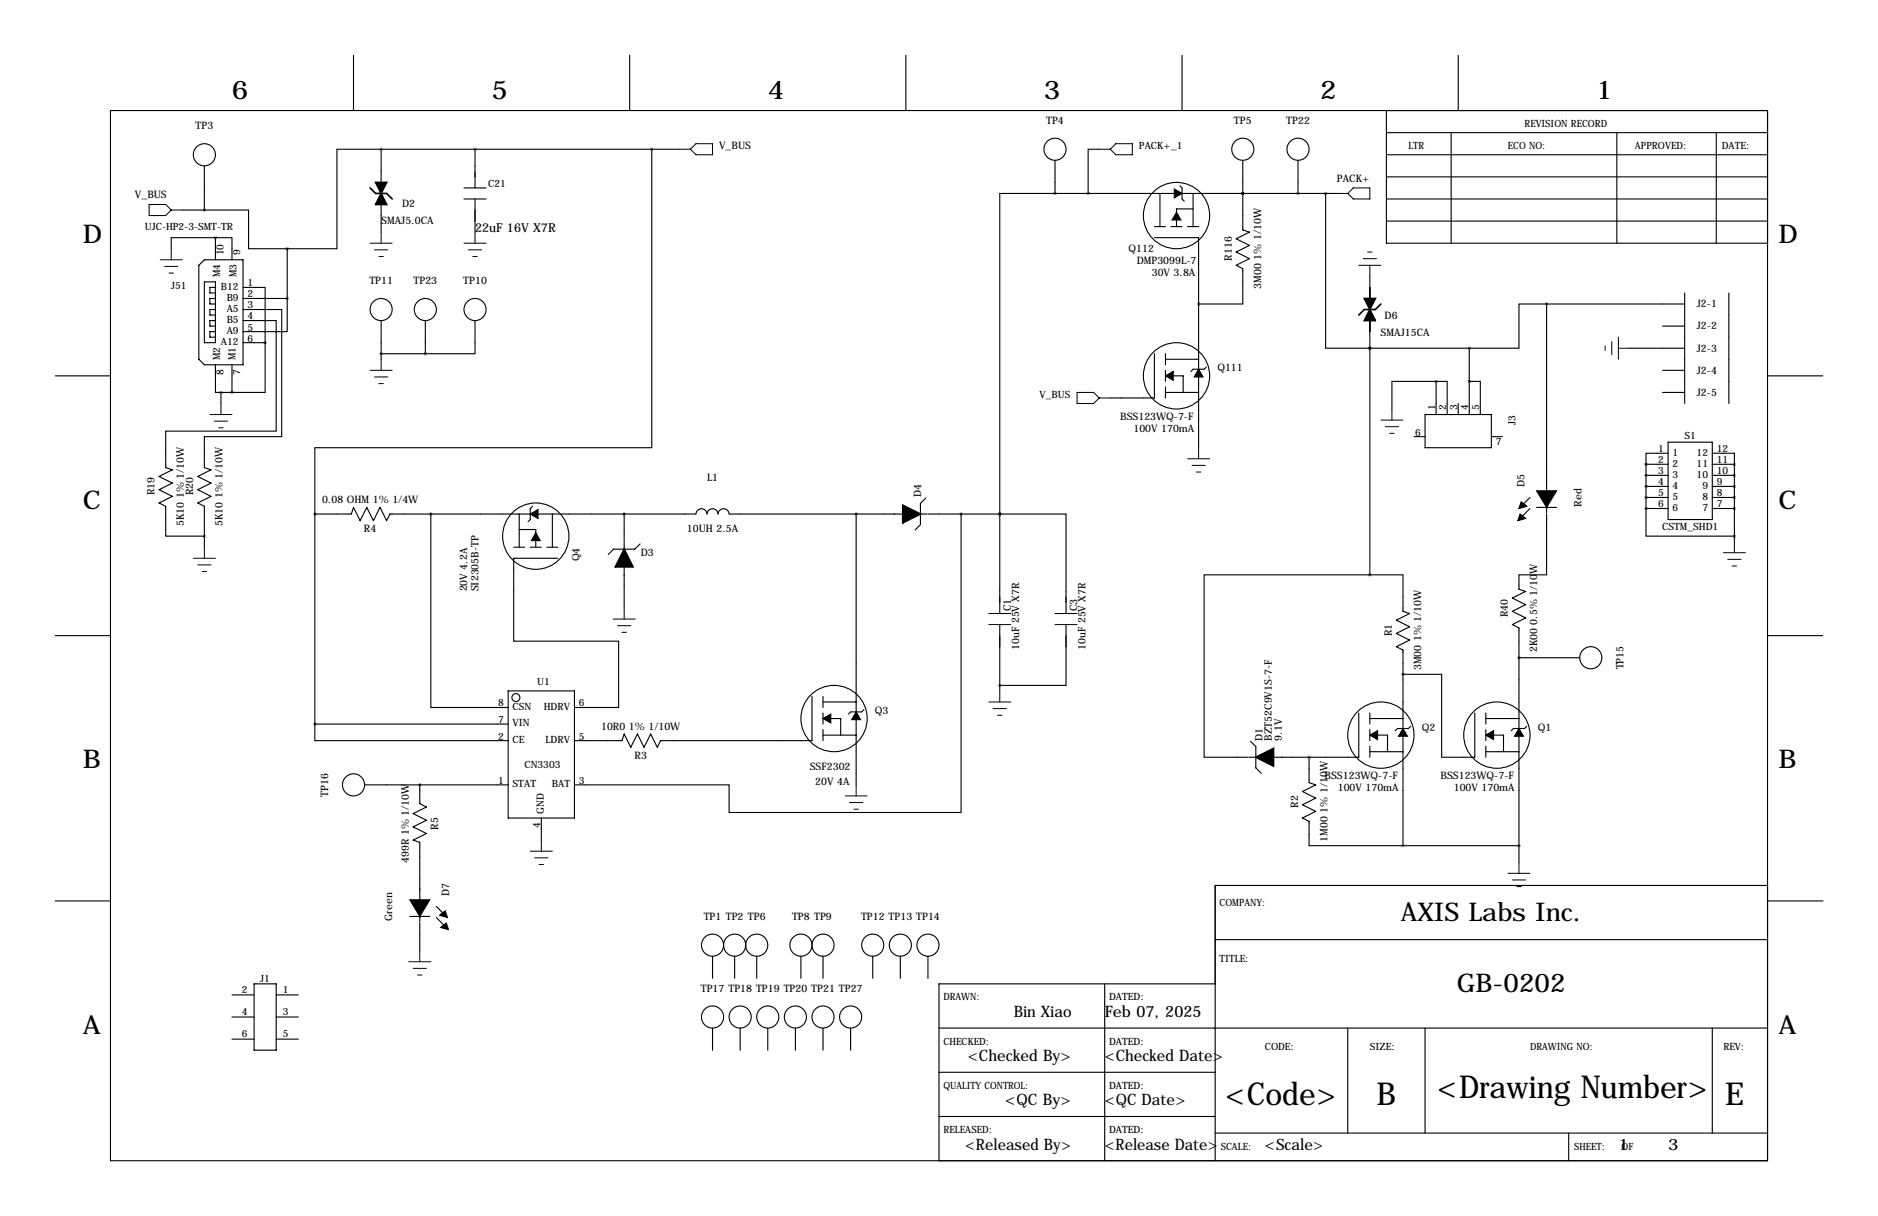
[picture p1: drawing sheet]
<svg xmlns="http://www.w3.org/2000/svg" width="432mm" height="279mm" viewBox="0 0 432 279" stroke-linecap="round" stroke-linejoin="round" font-family="sans-serif">
<g fill="none" stroke="#000" stroke-width=".25">
<path d="M81.3 12.7v12.7M144.8 12.7v12.7M208.3 12.7v12.7M271.8 12.7v12.7M335.3 12.7v12.7M25.4 25.4h381v241.3h-381zM47 38.1v10.2M87.6 34.3h-10.1v22.9h-11.5M87.6 34.3v7.6M87.6 34.3h68.6M109.2 34.3v8.9M149.9 34.3v68.6h-77.5v15.2"/>
<path d="M242.6 36.8v7.6M252.7 34.3h-2.5v10.1M285.8 36.8v16l1.5 .5-3.1 1.6 3.1 1.5-3.1 1.5 3.1 1.5-3.1 1.6 1.6 .7v8.1h-10.2M298.4 36.8v7.6M318.8 30.5h87.6M318.8 35.6h87.6M318.8 25.4v30.5h87.6M333.7 30.5v25.4M371.8 30.5v25.4M394.6 30.5v25.4M41.9 48.3h5.1M47 48.3h10.1v8.9h8.9"/>
<path d="M49.5 54.6h3.8v5.1M49.5 54.6h-10.1v2.6M49.5 54.6v5.1M66 57.2v11.4M87.6 47v6.3M106.7 45.7h5.1M106.7 43.2h5.1M109.2 45.7v7.6M242.6 44.4h-12.7v73.7M242.6 44.4h64.7M265.4 54.6h10.2v48.3M265.4 52.1h2.6"/>
<path d="M266.7 44.4v7.7M269.2 52.1h2.6M271.3 42.7l.5 .5v2.5l.5 .5M273 52.1h2.6M274.3 44.4v7.7M274.3 48h-3.8v4.1M285.8 44.4h.1M304.8 44.4v35.6h10.2M318.8 45.7h87.6M318.8 50.8h87.6M318.8 40.6h87.6M45.7 61l1.3-1.3h8.9v24.1h-8.9l-1.3-1.3z"/>
<path d="M47 64.8h2.5v13.9h-2.5zM49.5 66h-1.2v1.3h1.2M49.5 68.6h-1.2v1.2h1.2M49.5 71.1h-1.2v1.3h1.2M49.5 73.7h-1.2v1.2h1.2M49.5 76.2h-1.2v1.3h1.2M55.9 66h5.1v12.7M55.9 73.7h7.6v25.4h-25.4v8.3l1.5 .5-3 1.6 3 1.5-3 1.5 3 1.5-3 1.6 1.5 .7v6.9h8.9M55.9 71.1h8.9v29.2h-17.8v7.1l1.5 .5-3 1.6 3 1.5-3 1.5 3 1.5-3 1.6 1.5 .7v9.4M55.9 68.6h10.1M55.9 78.7h5.1M61 78.7v11.5h-7.7"/>
<path d="M66 68.6v7.6h-10.1M87.6 73.7v8.8M97.8 73.7v7.6M109.2 73.7v7.6h-11.4M315 63.5v68.6M355.6 69.8h-6.4v10.2h-11.4M355.6 69.8h31.7M355.6 69.8v48.1M382.3 74.9h5M387.3 67.3v25.4M397.5 67.3v25.4M12.7 86.4h12.7"/>
<path d="M49.5 83.8v6.4h1.3M50.8 90.2h2.5M50.8 90.2v2.5M53.3 83.8v6.4M87.6 81.3h10.2M265.4 81.3v10.1h-10.1M268 81.3v2.5M268 85.1v2.5M268 88.9v2.5M268 90.2h7.6M268 82.5h7.6M269.7 86.4h2.3v3.8"/>
<path d="M277.4 84.3l-.5 .5h-2.6l-.5 .5M315 80h.1M315 80h22.8M327.7 95.2h15.2v7.7h-15.2zM330.2 87.6h2.5v7.6M330.2 87.6h-10.2v6.4M330.2 87.6v7.6M335.3 92.7v2.5M337.8 87.6h2.6v7.6M337.8 80v15.2M374.6 80h12.7M382.3 90.2h5"/>
<path d="M382.3 85.1h5M406.4 86.4h12.7M72.4 118.1h8.4l.5-1.5 1.5 3 1.5-3 1.6 3 1.5-3 1.5 3 .8-1.5h70.3M72.4 118.1v48.3M99.1 118.1v44.5h17.7M119.4 118.1v7.6M122.4 116.3l-.5 .5v2.6l-.5 .5M127 118.1v7.6M143.5 118.1v6.4M160 118.1a1.27 1.27 0 0 1 1.3-1.2 1.27 1.27 0 0 1 1.3 1.2M162.6 118.1a1.27 1.27 0 0 1 1.2-1.2 1.27 1.27 0 0 1 1.3 1.2M165.1 118.1a1.27 1.27 0 0 1 1.3-1.2 1.27 1.27 0 0 1 1.2 1.2h40"/>
<path d="M196.8 118.1v62.2M211.6 118.1h1.6M212.9 114.5l-1.3 1.2v4.8l-1.2 1.3M213.4 118.1h16.5M221 118.1v68.6h-53.4v-6.4h-35.5M229.9 118.1h.1M229.9 118.1h15.2v22.9M229.9 118.1v22.9M325.1 100.3h2.6M342.9 100.3h2.5M351.8 114.3l-2.6 2.5M351.8 116.8l-2.6 2.6"/>
<path d="M353.3 116.6h4.6M355.6 118.1v14h-6.4v3.3l1.6 .5-3.1 1.5 3.1 1.5-3.1 1.6 3.1 1.5-3.1 1.5 1.5 .8v53.8M378.5 116.8v6.4h20.3M378.5 106.7h5M378.5 109.2h5M378.5 111.8h5M378.5 114.3h5M378.5 116.8h5M378.5 106.7v10.1M383.5 104.1h-5v2.6M383.5 101.6h10.2v17.8h-10.2zM393.7 104.1h5.1v2.6"/>
<path d="M393.7 106.7h5.1M393.7 109.2h5.1M393.7 111.8h5.1M393.7 114.3h5.1M393.7 116.8h5.1M398.8 106.7v17.8M118.1 125.7h2.5M119.4 121.7h3.8v4M121.9 125.7h2.6M125.7 125.7h2.6M128.3 128.3h-10.2v19h24.1v15.3h-10.1M143.5 124.7v1.5"/>
<path d="M143.5 130.3v9.4M147.2 125l-1.3 1.2h-4.8l-1.2 1.2M315 132.1h7.6v8.4l1.5 .5-3 1.5 3 1.5-3 1.5 3 1.6-3 1.5 1.5 .8v44.9M315 132.1h-38.1v41.9h10.1M12.7 146h12.7M116.8 158.8h15.3v29.2h-15.3zM229.9 143.5v15.3M245.1 143.5v14h-15.2M322.6 154.9h8.9v19.1h7.6v-10.2M349.2 151.1h14M406.4 146h12.7M72.4 166.4v3.8h44.4"/>
<path d="M72.4 166.4h44.4M186.7 160v10.2h-34.8l-.8 1.5-1.5-3-1.5 3-1.5-3-1.6 3-1.5-3-.5 1.5h-10.9M189.2 168.9h7.6M189.2 160v2.6M189.2 163.8v2.6M189.2 167.6v2.6M189.2 161.3h7.6M191 165.1h2.3v3.8M198.6 163.1l-.5 .5h-2.5l-.5 .5M287.2 174h1.5M287.5 170.3l1.2 1.3v4.8l1.3 1.2M301 174v5.8l1.5 .5-3 1.6 3 1.5-3 1.5 3 1.5-3 1.6 1.5 .7v5.6h21.6"/>
<path d="M312.4 163.8v10.2h-19.6M315 163.8v2.6M315 167.6v2.6M315 171.4v2.6M315 172.7h7.6M315 165.1h7.6M316.7 168.9h2.3v3.8M324.4 166.9l-.6 .5h-2.5l-.5 .5M341.6 163.8v2.6M341.6 167.6v2.6M341.6 171.4v2.6M341.6 172.7h7.6"/>
<path d="M341.6 165.1h7.6M343.4 168.9h2.3v3.8M351 166.9l-.5 .5h-2.5l-.5 .5M83.8 180.3h12.7M96.5 180.3h20.3M96.5 180.3v4.4l1.5 .7-3 1.5 3 1.6-3 1.5 3 1.5-3 1.5 1.5 .5v18.3M124.5 188v5M322.6 194.3h26.6M12.7 207h12.7M94.2 210.6h4.6M96.5 212.1v6.3M100.3 208.3l2.6 2.5"/>
<path d="M100.3 210.8l2.6 2.6M163.8 219.7v5.1M168.9 219.7v5.1M174 219.7v5.1M184.1 219.7v5.1M189.2 219.7v5.1M200.7 219.7v5.1M207 219.7v5.1M213.4 219.7v5.1M279.4 215.9h127M406.4 203.5h-127v63.2M406.5 207h12.7"/>
<path d="M53.3 228.6h5.1M53.3 233.7h5.1M53.3 238.8h5.1M58.4 226.1h5.1v15.2h-5.1zM63.5 228.6h5.1M63.5 233.7h5.1M63.5 238.8h5.1M163.8 236.2v5.1M170.2 236.2v5.1M176.5 236.2v5.1M182.9 236.2v5.1M189.2 236.2v5.1"/>
<path d="M195.6 236.2v5.1M215.9 236.2h190.5M254 226.1v40.6M279.4 226.1h-63.5v40.6M309.9 236.2v24.1M327.7 236.2v24.1M393.7 236.2v24.1M215.9 246.4h63.5M215.9 256.5h63.5M279.4 260.3h127M360.7 260.3v6.4"/>
<circle cx="47" cy="35.6" r="2.54"/>
<circle cx="242.6" cy="34.3" r="2.54"/>
<circle cx="285.8" cy="34.3" r="2.54"/>
<circle cx="298.5" cy="34.3" r="2.54"/>
<circle cx="270.5" cy="49.5" r="7.6"/>
<circle cx="87.6" cy="71.1" r="2.54"/>
<circle cx="97.8" cy="71.1" r="2.54"/>
<circle cx="109.2" cy="71.1" r="2.54"/>
<circle cx="270.5" cy="86.4" r="7.6"/>
<circle cx="123.2" cy="123.2" r="7.6"/>
<circle cx="365.8" cy="151.1" r="2.54"/>
<circle cx="118.6" cy="160.3" r=".91"/>
<circle cx="191.8" cy="165.1" r="7.6"/>
<circle cx="317.5" cy="168.9" r="7.6"/>
<circle cx="344.2" cy="168.9" r="7.6"/>
<circle cx="81.3" cy="180.3" r="2.54"/>
<circle cx="163.8" cy="217.2" r="2.54"/>
<circle cx="168.9" cy="217.2" r="2.54"/>
<circle cx="174" cy="217.2" r="2.54"/>
<circle cx="184.2" cy="217.2" r="2.54"/>
<circle cx="189.2" cy="217.2" r="2.54"/>
<circle cx="200.7" cy="217.2" r="2.54"/>
<circle cx="207" cy="217.2" r="2.54"/>
<circle cx="213.4" cy="217.2" r="2.54"/>
<circle cx="163.8" cy="233.7" r="2.54"/>
<circle cx="170.2" cy="233.7" r="2.54"/>
<circle cx="176.5" cy="233.7" r="2.54"/>
<circle cx="182.9" cy="233.7" r="2.54"/>
<circle cx="189.2" cy="233.7" r="2.54"/>
<circle cx="195.6" cy="233.7" r="2.54"/>
</g>
<g fill="#000" stroke="#000" stroke-width=".25">
<path d="M270.5 48.8l1 1.7h-2zM270 43.4l1.8 1-1.8 1.1zM268 86.4l1.7-1.1v2.1zM275.6 84.8l1 1.8h-2zM121.9 118.1l1.8-1v2zM349.5 118.1l1.3 1-1.8 .5zM349.8 115.3l1.2 1-1.8 .5zM355.6 112.8h2.3l-2.3 3.8zM353.3 112.8h2.3v3.8zM123.2 122.4l1 1.8h-2zM189.2 165.1l1.8-1v2zM196.8 163.6l1.1 1.8h-2.1z"/>
<path d="M315 168.9l1.7-1v2zM322.6 167.4l1 1.8h-2zM341.6 168.9l1.8-1v2zM349.2 167.4l1.1 1.8h-2.1zM94.2 206.8h2.3v3.8zM96.5 206.8h2.3l-2.3 3.8zM101.1 210.3l1.3-1 .5 1.5zM101.3 213.1l1.3-1 .5 1.5z"/>
</g>
<path d="M87.6 44.4l1.3 2.6h-2.5zM86.4 41.9h2.5l-1.3 2.5zM313.7 68.6h2.5l-1.2 2.5zM315 71.1l1.2 2.6h-2.5zM143.5 126.2l2 4.1h-4zM207.6 116.1l4 2-4 2zM288.7 174l4.1-2v4z" fill="#000" stroke="#000" stroke-width=".38"/>
<path d="M85.1 43.2l1.3 1.2h2.5l1.3 1.3M317.5 69.8l-1.3 1.3h-2.5l-1.3 1.3" fill="none" stroke="#000" stroke-width=".38"/>
<g fill="none" stroke="#000" stroke-width=".23">
<path d="M156.2 34.3h2.5M160 33h3.8v2.6h-3.8l-1.3-1.3zM252.7 34.3h2.6M256.5 33h3.8v2.6h-3.8l-1.2-1.3zM34.3 47h3.8l1.3 1.3-1.3 1.2h-3.8zM36.8 59.7h5.1M39.4 57.2v2.5M39.4 48.3h2.5M85.1 55.9h5.1M86.1 57.4h3.1M87.1 58.9h1M87.6 53.3v2.6"/>
<path d="M106.7 55.9h5.1M107.7 57.4h3M108.7 58.9h1M109.2 53.3v2.6M307.3 44.4h2.6M311.1 43.2h3.9v2.5h-3.9l-1.2-1.3zM313.4 59.4h3.1M314.5 57.9h1M37.8 61.2h3.1M38.9 62.7h1M312.4 61h5.1M315 61v2.5"/>
<path d="M369.1 79.5v1M370.6 78.5v3M372.1 77.5v5M48.3 95.2h5M49.3 96.8h3M50.3 98.3h1M50.8 92.7v2.5M85.1 85.1h5.1M86.1 86.6h3.1M87.1 88.1h1M87.6 82.5v2.6M247.6 90.2h3.9l1.2 1.2-1.2 1.3h-3.9z"/>
<path d="M252.7 91.4h2.6M317.5 96.5h5.1M318.5 98h3.1M319.5 99.6h1M320 94v2.5M372.1 80h2.5M273 105.4h5.1M274.1 106.9h3M275.1 108.5h1M275.6 102.9v2.5M44.4 128.3h5.1M45.5 129.8h3"/>
<path d="M46.5 131.3h1M47 125.7v2.6M143.5 139.7v2.5M396.2 127h5.1M397.3 128.5h3M398.3 130h1M398.8 124.5v2.5M141 142.2h5M142 143.8h3M143 145.3h1M227.3 141h5.1M227.3 143.5h5.1"/>
<path d="M229.9 158.8v2.5M242.6 141h5M242.6 143.5h5M227.3 161.3h5.1M228.3 162.8h3.1M229.4 164.3h1M121.9 195.6h5.1M122.9 197.1h3.1M124 198.6h1M124.5 193v2.6M194.3 182.9h5.1M195.3 184.4h3.1"/>
<path d="M196.3 185.9h1.1M196.8 180.3v2.6M349.2 198.1v2.6M96.5 218.4v2.6M346.7 200.7h5.1M347.7 202.2h3.1M348.7 203.7h1.1M94 221h5.1M95 222.5h3M96 224h1"/>
</g>
<path d="M285.7 44.5a.05 .05 0 0 0 .1 0 .05 .05 0 0 0-.1 0zM285.7 44.5a.05 .05 0 0 0 .1 0 .05 .05 0 0 0-.1 0zM378.4 106.7a.05 .05 0 0 0 .1 0 .05 .05 0 0 0-.1 0zM378.4 114.3a.05 .05 0 0 0 .1 0 .05 .05 0 0 0-.1 0zM378.4 111.8a.05 .05 0 0 0 .1 0 .05 .05 0 0 0-.1 0zM378.4 109.2a.05 .05 0 0 0 .1 0 .05 .05 0 0 0-.1 0zM378.4 116.8a.05 .05 0 0 0 .1 0 .05 .05 0 0 0-.1 0zM49.5 54.6a.05 .05 0 0 0 .1 0 .05 .05 0 0 0-.1 0zM66 68.6a.05 .05 0 0 0 .1 0 .05 .05 0 0 0-.1 0zM60.9 78.7a.05 .05 0 0 0 .1 0 .05 .05 0 0 0-.1 0zM53.3 90.2a.05 .05 0 0 0 .1 0 .05 .05 0 0 0-.1 0zM66 57.2a.05 .05 0 0 0 .1 0 .05 .05 0 0 0-.1 0zM87.6 34.3a.05 .05 0 0 0 .1 0 .05 .05 0 0 0-.1 0zM314.9 80a.05 .05 0 0 0 .1 0 .05 .05 0 0 0-.1 0zM314.9 80a.05 .05 0 0 0 .1 0 .05 .05 0 0 0-.1 0zM349.2 194.3a.05 .05 0 0 0 .1 0 .05 .05 0 0 0-.1 0zM314.9 132.1a.05 .05 0 0 0 .1 0 .05 .05 0 0 0-.1 0zM196.8 118.1a.05 .05 0 0 0 .1 0 .05 .05 0 0 0-.1 0zM229.8 118.1a.05 .05 0 0 0 .1 0 .05 .05 0 0 0-.1 0zM242.5 44.5a.05 .05 0 0 0 .1 0 .05 .05 0 0 0-.1 0zM99 118.1a.05 .05 0 0 0 .1 0 .05 .05 0 0 0-.1 0zM149.8 34.3a.05 .05 0 0 0 .1 0 .05 .05 0 0 0-.1 0zM229.8 118.1a.05 .05 0 0 0 .1 0 .05 .05 0 0 0-.1 0zM229.8 157.5a.05 .05 0 0 0 .1 0 .05 .05 0 0 0-.1 0zM87.6 81.3a.05 .05 0 0 0 .1 0 .05 .05 0 0 0-.1 0zM298.4 44.5a.05 .05 0 0 0 .1 0 .05 .05 0 0 0-.1 0zM349.2 151.1a.05 .05 0 0 0 .1 0 .05 .05 0 0 0-.1 0z" fill="#000" stroke="#000" stroke-width=".63"/>
<g font-size="7.3">
<text x="281.7" y="254">&lt;Code&gt;</text>
<text x="316.5" y="254">B</text>
<text x="330.4" y="252.2">&lt;Drawing Number&gt;</text>
<text x="396.7" y="254">E</text>
</g>
<g font-size="5.9">
<text x="53.3" y="22.9">6</text>
<text x="113" y="22.9">5</text>
<text x="176.5" y="22.9">4</text>
<text x="240" y="22.9">3</text>
<text x="303.5" y="22.9">2</text>
<text x="367" y="22.9">1</text>
<text x="19" y="55.9">D</text>
<text x="408.9" y="55.9">D</text>
<text x="19" y="116.8">C</text>
<text x="408.9" y="116.8">C</text>
<text x="19" y="176.5">B</text>
<text x="408.9" y="176.5">B</text>
<text x="322.1" y="211.6">AXIS Labs Inc.</text>
<text x="335" y="227.9">GB-0202</text>
<text x="19" y="237.5">A</text>
<text x="408.9" y="237.5">A</text>
</g>
<g font-size="3.6">
<text x="233.1" y="233.7">Bin Xiao</text>
<text x="254" y="233.7">Feb 07, 2025</text>
<text x="222.5" y="243.8">&lt;Checked By&gt;</text>
<text x="254" y="243.8">&lt;Checked Date&gt;</text>
<text x="231.1" y="254">&lt;QC By&gt;</text>
<text x="254" y="254">&lt;QC Date&gt;</text>
<text x="221.9" y="264.2">&lt;Released By&gt;</text>
<text x="254" y="264.2">&lt;Release Date&gt;</text>
<text x="290.8" y="264.2">&lt;Scale&gt;</text>
<text x="372.1" y="264.2">1</text>
<text x="383.5" y="264.2">3</text>
</g>
<text font-size="2.8" x="109.2" y="53.3">22uF 16V X7R</text>
<g font-size="2.4">
<text x="45" y="29.7">TP3</text>
<text x="240.5" y="28.4">TP4</text>
<text x="283.7" y="28.4">TP5</text>
<text x="295.8" y="28.4">TP22</text>
<text x="165.4" y="34.3">V_BUS</text>
<text x="307.4" y="41.9">PACK+</text>
<text x="31" y="45.5">V_BUS</text>
<text x="92.5" y="47.6">D2</text>
<text x="87.6" y="51.6">SMAJ5.0CA</text>
<text x="259.5" y="57.8">Q112</text>
<text x="283.2" y="59.9" transform="rotate(-90 283.2 59.9)">R116</text>
<text x="84.9" y="65.3">TP11</text>
<text x="95.1" y="65.3">TP23</text>
<text x="106.5" y="65.3">TP10</text>
<text x="261.4" y="60.7">DMP3099L-7</text>
<text x="264.8" y="63.5">30V 3.8A</text>
<text x="290" y="66.4" transform="rotate(-90 290 66.4)">3M00 1% 1/10W</text>
<text x="390.1" y="70.6">J2-1</text>
<text x="317.4" y="77.2">SMAJ15CA</text>
<text x="318.4" y="73.3">D6</text>
<text x="390.1" y="75.7">J2-2</text>
<text x="390.1" y="80.8">J2-3</text>
<text x="279.9" y="85.3">Q111</text>
<text x="390.1" y="85.9">J2-4</text>
<text x="390.1" y="90.9">J2-5</text>
<text x="257.6" y="96.4">BSS123WQ-7-F</text>
<text x="260.6" y="99.2">100V 170mA</text>
<text x="35.6" y="113.8" transform="rotate(-90 35.6 113.8)">R19</text>
<text x="44.4" y="113.8" transform="rotate(-90 44.4 113.8)">R20</text>
<text x="162.6" y="110.5">L1</text>
<text x="350.5" y="112" transform="rotate(-90 350.5 112)">D5</text>
<text x="74" y="115.6">0.08 OHM 1% 1/4W</text>
<text x="211.8" y="114.3" transform="rotate(-90 211.8 114.3)">D4</text>
<text x="363.6" y="116.4" transform="rotate(-90 363.6 116.4)">Red</text>
<text x="42.3" y="120.9" transform="rotate(-90 42.3 120.9)">5K10 1% 1/10W</text>
<text x="51.2" y="120.9" transform="rotate(-90 51.2 120.9)">5K10 1% 1/10W</text>
<text x="83.7" y="122.3">R4</text>
<text x="157.9" y="122.3">10UH 2.5A</text>
<text x="133.2" y="129" transform="rotate(-90 133.2 129)">Q4</text>
<text x="147.3" y="127.7">D3</text>
<text x="107.4" y="135.9" transform="rotate(-90 107.4 135.9)">20V 4.2A</text>
<text x="110" y="135.9" transform="rotate(-90 110 135.9)">SI2305B-TP</text>
<text x="232.4" y="140.5" transform="rotate(-90 232.4 140.5)">C1</text>
<text x="247.6" y="140.5" transform="rotate(-90 247.6 140.5)">C3</text>
<text x="346.7" y="141.8" transform="rotate(-90 346.7 141.8)">R40</text>
<text x="234.3" y="149.4" transform="rotate(-90 234.3 149.4)">10uF 25V X7R</text>
<text x="249.6" y="149.4" transform="rotate(-90 249.6 149.4)">10uF 25V X7R</text>
<text x="320" y="146.2" transform="rotate(-90 320 146.2)">R1</text>
<text x="353.5" y="149.9" transform="rotate(-90 353.5 149.9)">2K00 0.5% 1/10W</text>
<text x="326.8" y="154" transform="rotate(-90 326.8 154)">3M00 1% 1/10W</text>
<text x="373.3" y="153.8" transform="rotate(-90 373.3 153.8)">TP15</text>
<text x="138.2" y="167.6">10R0 1% 1/10W</text>
<text x="201.2" y="164.1">Q3</text>
<text x="326.9" y="167.9">Q2</text>
<text x="353.6" y="167.9">Q1</text>
<text x="290.3" y="170.2" transform="rotate(-90 290.3 170.2)">D1</text>
<text x="292.4" y="170.2" transform="rotate(-90 292.4 170.2)">BZT52C9V1S-7-F</text>
<text x="294.7" y="170.2" transform="rotate(-90 294.7 170.2)">9.1V</text>
<text x="145.9" y="174.4">R3</text>
<text x="186.2" y="176.9">SSF2302</text>
<text x="304.5" y="179">BSS123WQ-7-F</text>
<text x="331.2" y="179">BSS123WQ-7-F</text>
<text x="75.4" y="183" transform="rotate(-90 75.4 183)">TP16</text>
<text x="187.5" y="180.5">20V 4A</text>
<text x="298.4" y="185.6" transform="rotate(-90 298.4 185.6)">R2</text>
<text x="307.6" y="181.7">100V 170mA</text>
<text x="334.3" y="181.7">100V 170mA</text>
<text x="100.7" y="190.7" transform="rotate(-90 100.7 190.7)">R5</text>
<text x="305.2" y="193.4" transform="rotate(-90 305.2 193.4)">1M00 1% 1/10W</text>
<text x="94" y="198.3" transform="rotate(-90 94 198.3)">499R 1% 1/10W</text>
<text x="103.3" y="205.9" transform="rotate(-90 103.3 205.9)">D7</text>
<text x="90.2" y="211.5" transform="rotate(-90 90.2 211.5)">Green</text>
<text x="161.8" y="211.3">TP1 TP2 TP6</text>
<text x="182.1" y="211.3">TP8 TP9</text>
<text x="198" y="211.3">TP12 TP13 TP14</text>
<text x="161.1" y="227.8">TP17 TP18 TP19 TP20 TP21 TP27</text>
</g>
<g font-size="2.3">
<text x="350.5" y="29.2">REVISION RECORD</text>
<text x="261.9" y="34.3">PACK+_1</text>
<text x="323.8" y="34.3">LTR</text>
<text x="346.7" y="34.3">ECO NO:</text>
<text x="375.9" y="34.3">APPROVED:</text>
<text x="395.9" y="34.3">DATE:</text>
<text x="112.3" y="42.9">C21</text>
<text x="33.3" y="52.9">UJC-HP2-3-SMT-TR</text>
<text x="51.4" y="58.7" transform="rotate(-90 51.4 58.7)">10</text>
<text x="55.2" y="58.7" transform="rotate(-90 55.2 58.7)">9</text>
<text x="50.6" y="63.7" transform="rotate(-90 50.6 63.7)">M4</text>
<text x="54.4" y="63.7" transform="rotate(-90 54.4 63.7)">M3</text>
<text x="56.9" y="65.8">1</text>
<text x="39.4" y="66.3">J51</text>
<text x="50.8" y="66.6">B12</text>
<text x="52.1" y="69.1">B9</text>
<text x="52.1" y="71.7">A5</text>
<text x="56.9" y="68.3">2</text>
<text x="56.9" y="70.9">3</text>
<text x="52.1" y="74.2">B5</text>
<text x="52.1" y="76.8">A9</text>
<text x="56.9" y="73.4">4</text>
<text x="56.9" y="75.9">5</text>
<text x="50.6" y="82.8" transform="rotate(-90 50.6 82.8)">M2</text>
<text x="50.8" y="79.3">A12</text>
<text x="54.1" y="82.8" transform="rotate(-90 54.1 82.8)">M1</text>
<text x="56.9" y="78.5">6</text>
<text x="51.4" y="86.1" transform="rotate(-90 51.4 86.1)">8</text>
<text x="55.2" y="86.1" transform="rotate(-90 55.2 86.1)">7</text>
<text x="239" y="91.4">V_BUS</text>
<text x="329.9" y="94.2" transform="rotate(-90 329.9 94.2)">1</text>
<text x="332.5" y="94.2" transform="rotate(-90 332.5 94.2)">2</text>
<text x="335" y="94.2" transform="rotate(-90 335 94.2)">3</text>
<text x="337.6" y="94.2" transform="rotate(-90 337.6 94.2)">4</text>
<text x="340.1" y="94.2" transform="rotate(-90 340.1 94.2)">5</text>
<text x="325.4" y="100.1">6</text>
<text x="348.5" y="97.6" transform="rotate(-90 348.5 97.6)">J3</text>
<text x="387.3" y="100.8">S1</text>
<text x="343.9" y="102.2">7</text>
<text x="381.3" y="103.9">1</text>
<text x="381.3" y="106.4">2</text>
<text x="384.6" y="104.7">1</text>
<text x="384.6" y="107.2">2</text>
<text x="390.1" y="107.2">11</text>
<text x="390.1" y="104.7">12</text>
<text x="394.7" y="106.4">11</text>
<text x="394.7" y="103.9">12</text>
<text x="381.3" y="109">3</text>
<text x="381.3" y="111.5">4</text>
<text x="384.6" y="109.8">3</text>
<text x="384.6" y="112.3">4</text>
<text x="390.1" y="109.8">10</text>
<text x="391.4" y="112.3">9</text>
<text x="394.7" y="111.5">9</text>
<text x="394.7" y="109">10</text>
<text x="381.3" y="114">5</text>
<text x="381.3" y="116.6">6</text>
<text x="384.6" y="114.9">5</text>
<text x="384.6" y="117.4">6</text>
<text x="391.4" y="117.4">7</text>
<text x="391.4" y="114.9">8</text>
<text x="394.7" y="116.6">7</text>
<text x="394.7" y="114">8</text>
<text x="382.2" y="121.8">CSTM_SHD1</text>
<text x="123.5" y="157.5">U1</text>
<text x="114.6" y="166.1">7</text>
<text x="114.6" y="162.3">8</text>
<text x="117.9" y="166.9">VIN</text>
<text x="117.9" y="163.1">CSN</text>
<text x="125" y="163.1">HDRV</text>
<text x="133.1" y="162.3">6</text>
<text x="114.6" y="169.9">2</text>
<text x="117.9" y="170.7">CE</text>
<text x="125.4" y="170.7">LDRV</text>
<text x="133.1" y="169.9">5</text>
<text x="120.6" y="176.4">CN3303</text>
<text x="114.6" y="180.1">1</text>
<text x="117.9" y="180.9">STAT</text>
<text x="126.9" y="180.9">BAT</text>
<text x="133.1" y="180.1">3</text>
<text x="124.2" y="190.2" transform="rotate(-90 124.2 190.2)">4</text>
<text x="125" y="186.9" transform="rotate(-90 125 186.9)">GND</text>
<text x="280.4" y="208.3">COMPANY:</text>
<text x="280.4" y="221">TITLE:</text>
<text x="59.8" y="225.6">J1</text>
<text x="55.6" y="228.1">2</text>
<text x="55.6" y="233.2">4</text>
<text x="65" y="228.1">1</text>
<text x="65" y="233.2">3</text>
<text x="216.9" y="229.9">DRAWN:</text>
<text x="255" y="229.9">DATED:</text>
<text x="55.6" y="238.3">6</text>
<text x="65" y="238.3">5</text>
<text x="216.9" y="240">CHECKED:</text>
<text x="255" y="240">DATED:</text>
<text x="290.8" y="241.3">CODE:</text>
<text x="315" y="241.3">SIZE:</text>
<text x="351.8" y="241.3">DRAWING NO:</text>
<text x="396.2" y="241.3">REV:</text>
<text x="216.9" y="250.2">QUALITY CONTROL:</text>
<text x="255" y="250.2">DATED:</text>
<text x="216.9" y="260.3">RELEASED:</text>
<text x="255" y="260.3">DATED:</text>
<text x="280.7" y="264.2">SCALE:</text>
<text x="361.9" y="264.2">SHEET:</text>
<text x="372.8" y="264.2">OF</text>
</g>
</svg>
